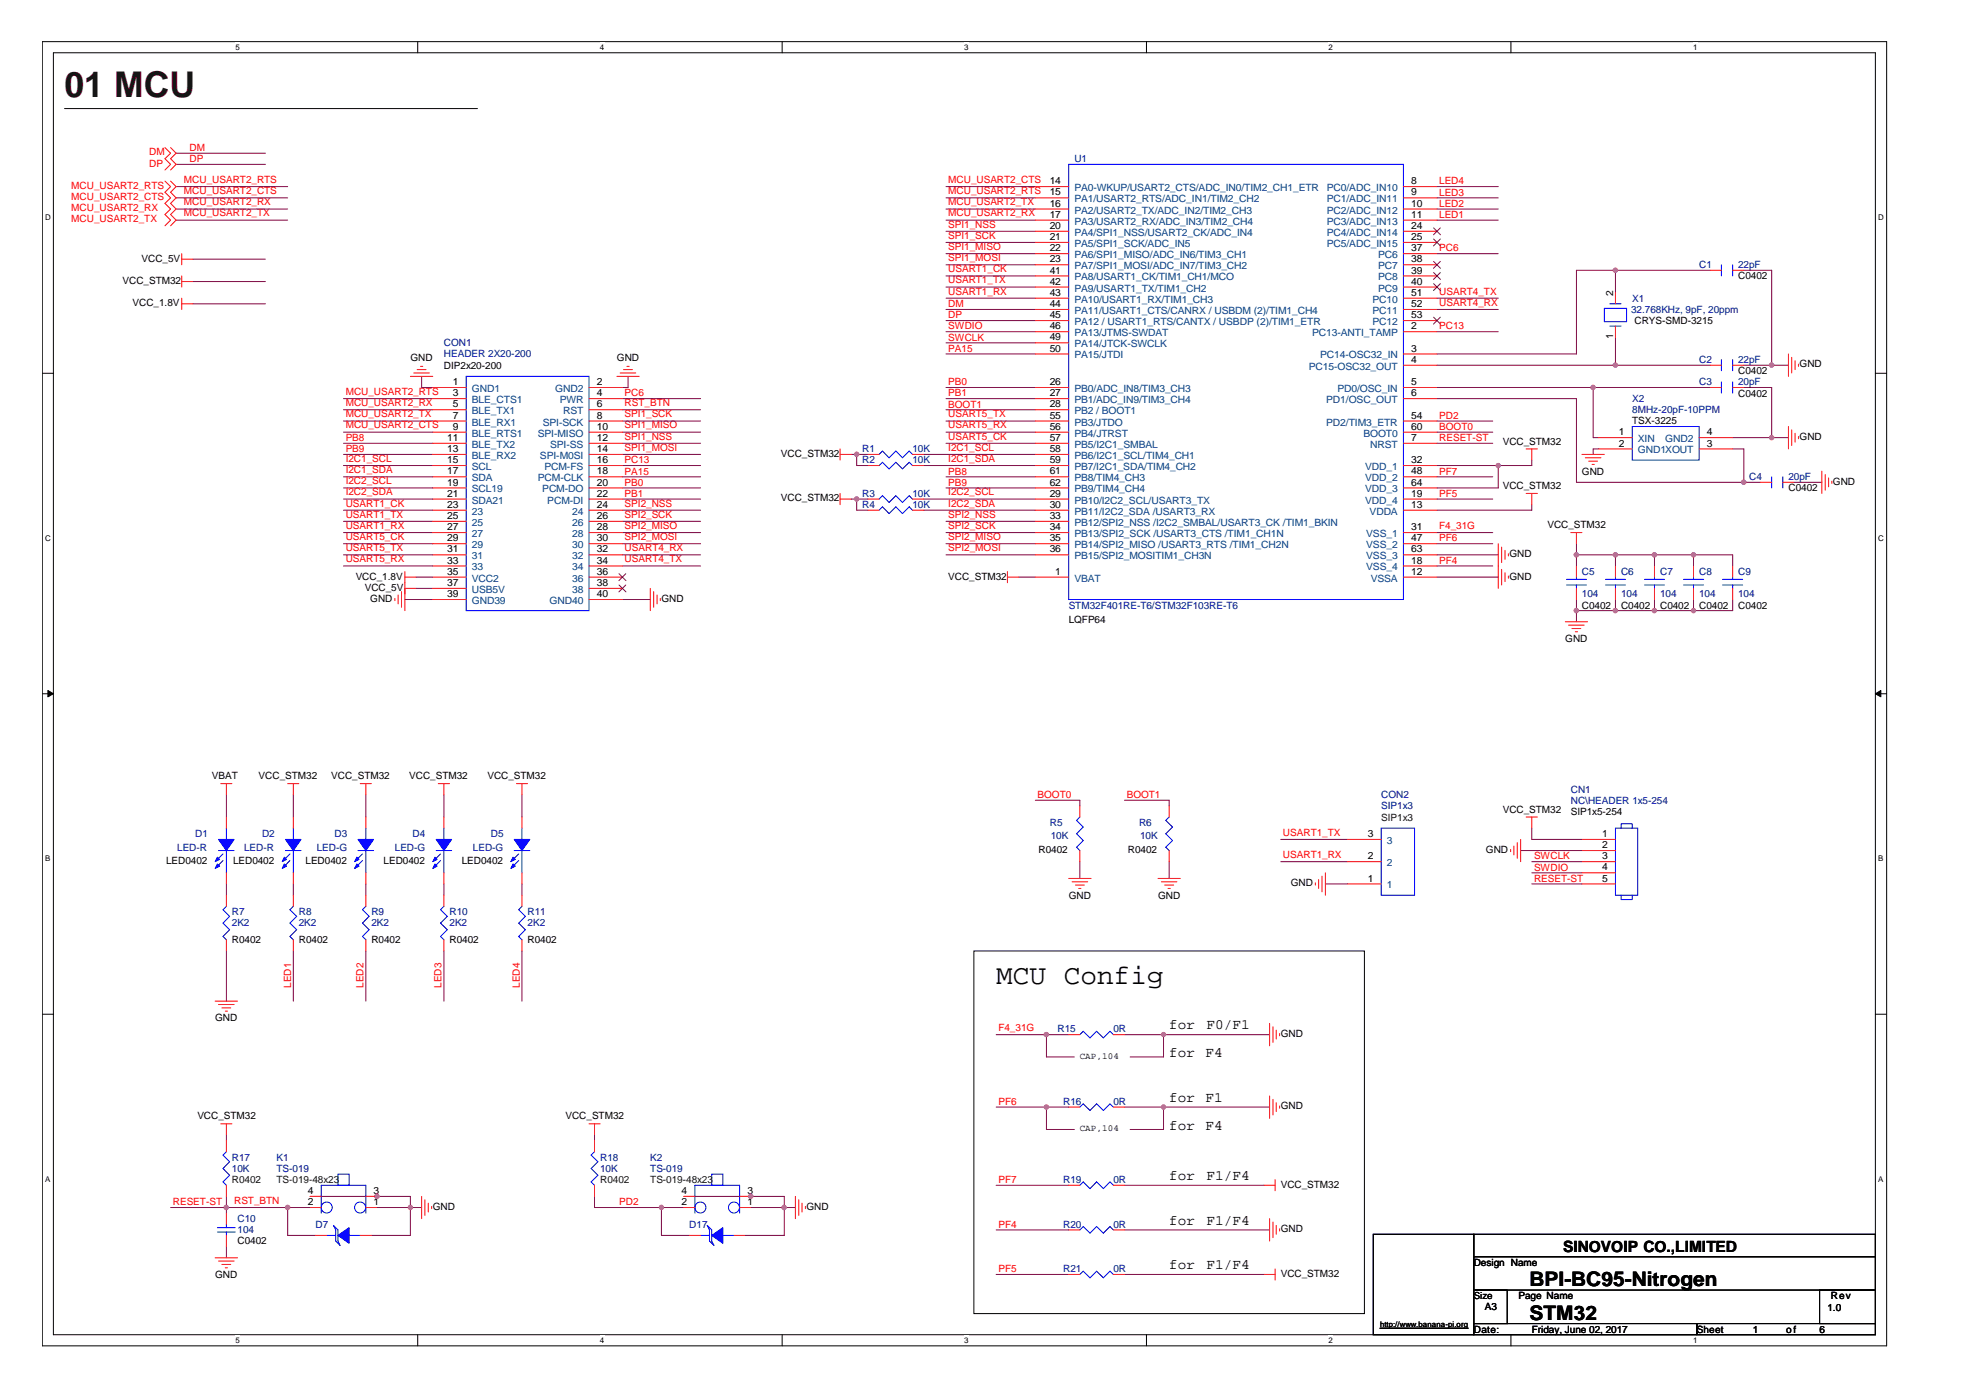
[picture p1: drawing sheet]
<svg xmlns="http://www.w3.org/2000/svg" width="297mm" height="210mm" viewBox="0 0 297 210" stroke-linecap="round" stroke-linejoin="round" font-family="sans-serif">
<path d="M6.3 6.3h277.2v195.9h-277.2zM8 7.9h273.8v192.6h-273.8z" fill="none" stroke="#000" stroke-width=".15"/>
<g fill="#fff">
<path d="M35.4 6.4h.6v1.4h-.6z"/>
<path d="M35.4 200.7h.6v1.4h-.6z"/>
</g>
<path d="M62.8 6.3v1.6M62.8 200.5v1.7" fill="none" stroke="#000" stroke-width=".15"/>
<g fill="#fff">
<path d="M90.1 6.4h.7v1.4h-.7z"/>
<path d="M90.1 200.7h.7v1.4h-.7z"/>
</g>
<path d="M117.5 6.3v1.6M117.5 200.5v1.7" fill="none" stroke="#000" stroke-width=".15"/>
<g fill="#fff">
<path d="M144.9 6.4h.6v1.4h-.6z"/>
<path d="M144.9 200.7h.6v1.4h-.6z"/>
</g>
<path d="M172.3 6.3v1.6M172.3 200.5v1.7" fill="none" stroke="#000" stroke-width=".15"/>
<g fill="#fff">
<path d="M199.6 6.4h.7v1.4h-.7z"/>
<path d="M199.6 200.7h.7v1.4h-.7z"/>
</g>
<path d="M227 6.3v1.6M227 200.5v1.7" fill="none" stroke="#000" stroke-width=".15"/>
<g fill="#fff">
<path d="M254.4 6.4h.6v1.4h-.6z"/>
<path d="M254.4 200.7h.6v1.4h-.6z"/>
<path d="M6.8 32h.8v1.4h-.8z"/>
<path d="M282.2 32h.8v1.4h-.8z"/>
<path d="M6.8 80.1h.8v1.4h-.8z"/>
<path d="M282.2 80.1h.8v1.4h-.8z"/>
</g>
<path d="M6.3 56.1h1.7M281.8 56.1h1.6" fill="none" stroke="#000" stroke-width=".15"/>
<g fill="#fff">
<path d="M6.8 128.3h.8v1.4h-.8z"/>
<path d="M282.2 128.3h.8v1.4h-.8z"/>
</g>
<path d="M6.3 104.2h1.7M281.8 104.2h1.6" fill="none" stroke="#000" stroke-width=".15"/>
<g fill="#000" stroke="#000" stroke-width=".15">
<path d="M7.2 103.8l.8 .4-.8 .5z" fill-rule="evenodd"/>
<path d="M281.8 104.2l.8-.4v.9z" fill-rule="evenodd"/>
</g>
<g fill="#fff">
<path d="M6.8 176.4h.8v1.4h-.8z"/>
<path d="M282.2 176.4h.8v1.4h-.8z"/>
</g>
<path d="M9.7 16.3h62M6.3 152.4h1.7M146.3 142.9h58.7v54.5h-58.7zM281.8 152.4h1.6M206.3 185.5h15.1v15h-15.1zM221.4 185.5h60.4v3.3h-60.4zM221.4 188.8h60.4v5h-60.4zM221.4 193.8h5.1v5.1h-5.1zM221.4 198.9h33.6v1.6h-33.6zM255 198.9h26.8v1.6h-26.8zM273.4 193.8h8.4v5.1h-8.4z" fill="none" stroke="#000" stroke-width=".15"/>
<g fill="none" stroke="#800040" stroke-width=".15">
<path d="M26.5 31.4h16.7M26.5 33.1h16.7M26.5 29.7h16.7M26.5 28h16.7M26.5 23h13.4M26.5 24.7h13.4M29 38.9h10.9M142.1 31.4h13.5M142.1 33.1h13.5M142.1 29.7h13.5M142.1 28h13.5M142.1 34.7h13.5"/>
<path d="M142.1 36.4h13.5M142.1 38.1h13.5M142.1 39.8h13.5M215.9 31.4h9.2M215.9 33.1h9.2M215.9 29.7h9.2M215.9 28h9.2M215.9 38.1h9.2M29 42.3h10.9M29 45.6h10.9M51.6 59.9h13.4M63.4 56.6v1.6h1.6"/>
<path d="M93.5 59.9h11.8M94.4 56.6v1.6h-.9M142.1 58.2h13.5M142.1 59.9h13.5M142.1 53.2h13.5M142.1 49.8h13.5M142.1 51.5h13.5M142.1 46.5h13.5M142.1 48.2h13.5M142.1 43.1h13.5M142.1 44.8h13.5M142.1 41.5h13.5"/>
<path d="M215.9 59.9h21v12.6h27.6M215.9 54.9h41.1M215.9 58.2h41.1M215.9 49.8h9.2M215.9 46.5h9.2M215.9 44.8h9.2M239.4 58.2v7.6h.8M242.7 40.6v3.4M242.7 50.7v4.2M257 40.6h-20.1v12.6h-21M262 40.6h4.2v14.3M262 54.9h6.7"/>
<path d="M262 58.2h4.2v7.6M51.6 76.7h13.4M51.6 68.3h13.4M51.6 69.9h13.4M51.6 64.9h13.4M51.6 66.6h13.4M51.6 71.6h13.4M51.6 73.3h13.4M51.6 75h13.4M51.6 61.6h13.4M51.6 78.3h13.4M51.6 63.3h13.4"/>
<path d="M93.5 76.7h11.8M93.5 68.3h11.8M93.5 69.9h11.8M93.5 64.9h11.8M93.5 66.6h11.8M93.5 71.6h11.8M93.5 73.3h11.8M93.5 75h11.8M93.5 61.6h11.8M93.5 78.3h11.8M93.5 63.3h11.8M127.9 68.3h2.5"/>
<path d="M127.9 75h2.5M128.7 75v1.7h1.7M128.7 68.3v1.6h1.7M138.8 76.7h16.8M138.8 68.3h16.8M138.8 69.9h16.8M138.8 75h16.8M142.1 64.9h13.5M142.1 66.6h13.5M142.1 71.6h13.5M142.1 73.3h13.5M142.1 61.6h13.5"/>
<path d="M142.1 78.3h13.5M142.1 63.3h13.5M215.9 64.9h8.4M215.9 66.6h8.4M215.9 71.6h8.4M215.9 75h8.4M215.9 63.3h8.4M225.1 69.9v3.4h-9.2M230.1 75.8v.9h-14.2M230.1 69.1v.8h-14.2M240.2 67.5h-.8v.8M260.3 65.8h8.4"/>
<path d="M260.3 67.5h1.7v5M269.5 72.5h4.2M51.6 80h13.4M51.6 81.7h13.4M51.6 83.4h13.4M51.6 85h13.4M60.8 90.1h4.2M62.5 86.7h2.5M62.5 88.4h2.5M93.5 80h11.8M93.5 81.7h11.8M93.5 83.4h11.8"/>
<path d="M93.5 85h11.8M93.5 90.1h4.2M142.1 80h13.5M142.1 81.7h13.5M142.1 83.4h13.5M153 86.7h2.6M215.9 86.7h9.2M215.9 80h8.4M215.9 81.7h8.4M215.9 83.4h9.2M215.9 85h8.4M236.9 81.7v3.3"/>
<path d="M236.9 90.1v3.3M236.9 83.4h23.4v1.6M242.7 83.4v1.6M242.7 90.1v1.7M248.6 83.4v1.6M248.6 90.1v1.7M254.4 83.4v1.6M254.4 90.1v1.7M260.3 90.1v1.7h-23.4M34 119.4v3.4M44.1 119.4v3.4M55 119.4v3.4"/>
<path d="M66.7 119.4v3.4M78.4 119.4v3.4M34 132.8v1.7M44.1 132.8v1.7M55 132.8v1.7M66.7 132.8v1.7M78.4 132.8v1.7M155.6 120.2h6.6v.9M162.2 129.5v2.5M169 120.2h6.7v.9M175.7 129.5v2.5M192.4 129.5h10.1"/>
<path d="M192.4 126.1h10.1M199.1 132.8h3.4M228.5 127.8h9.2M230.1 124.4v1.7h7.6M230.1 132.8h7.6M230.1 129.5h7.6M230.1 131.1h7.6M34 142.9v7.5M44.1 142.9v7.5M55 142.9v7.5M66.7 142.9v7.5M78.4 142.9v7.5"/>
<path d="M149.7 155.5h10.9M157.2 155.5v3.3h4.2M169 155.5h21.8M174.8 155.5v3.3h-5M34 170.5v.9M34 179.8v2.5M46.6 179.8h15.1v5.8h-5.9M89.3 179.8v1.6h13.4M89.3 170.5v.9M102.7 179.8h15.1v5.8h-5.8M149.7 166.3h10.9M149.7 178.1h10.9"/>
<path d="M157.2 166.3v3.4h4.2M169 166.3h21.8M169 178.1h20.9M174.8 166.3v3.4h-5M25.6 181.4h21M34 187.3v1.7M43.2 181.4v4.2h4.2M56.6 181.4h6.8M99.4 181.4v4.2h4.2M112.8 181.4h6.7M149.7 184.8h10.9M149.7 191.5h10.9"/>
<path d="M169 184.8h21.8M169 191.5h20.9"/>
</g>
<g fill="#f0f" stroke="#f0f" stroke-width=".15">
<circle cx="128.7" cy="68.3" r=".32"/>
<circle cx="262" cy="72.5" r=".33"/>
<circle cx="242.7" cy="54.9" r=".33"/>
<circle cx="242.7" cy="40.6" r=".33"/>
<circle cx="239.3" cy="58.2" r=".32"/>
<circle cx="157.2" cy="155.4" r=".33"/>
<circle cx="174.8" cy="155.4" r=".32"/>
<circle cx="266.2" cy="54.9" r=".33"/>
<circle cx="43.2" cy="181.4" r=".33"/>
<circle cx="34" cy="181.4" r=".32"/>
<circle cx="225.1" cy="69.9" r=".32"/>
<circle cx="157.2" cy="166.3" r=".33"/>
<circle cx="174.8" cy="166.3" r=".32"/>
<circle cx="128.7" cy="75" r=".32"/>
<circle cx="266.2" cy="65.8" r=".33"/>
<circle cx="236.8" cy="83.4" r=".33"/>
<circle cx="254.4" cy="83.4" r=".32"/>
<circle cx="248.6" cy="83.4" r=".33"/>
<circle cx="242.7" cy="83.4" r=".33"/>
<circle cx="242.7" cy="91.7" r=".33"/>
<circle cx="236.8" cy="91.7" r=".33"/>
<circle cx="254.4" cy="91.7" r=".32"/>
<circle cx="248.6" cy="91.7" r=".33"/>
<circle cx="61.7" cy="181.4" r=".32"/>
<circle cx="99.4" cy="181.4" r=".32"/>
<circle cx="56.6" cy="179.8" r=".33"/>
<circle cx="112.8" cy="179.8" r=".33"/>
<circle cx="117.8" cy="181.4" r=".32"/>
</g>
<g fill="none" stroke="#f00" stroke-width=".15">
<path d="M24.8 22.2l.8 .8-.8 .8 .8 .9-.8 .8M24.8 27.2l.8 .8-.8 .9 .8 .8-.8 .9 .8 .8-.8 .8 .8 .9-.8 .8M25.6 22.2l.9 .8-.9 .8 .9 .9-.9 .8M25.6 27.2l.9 .8-.9 .9 .9 .8-.9 .9 .9 .8-.9 .8 .9 .9-.9 .8M27.3 38.9h1.7M27.3 38.1v1.7M155.6 28h5M155.6 29.7h5M155.6 31.4h5M155.6 33.1h5M155.6 34.7h5M155.6 36.4h5"/>
<path d="M155.6 38.1h5M155.6 39.8h5M210.9 28h5M210.9 29.7h5M210.9 31.4h5M210.9 33.1h5M210.9 34.7h5M210.9 36.4h5M210.9 38.1h5M210.9 39.8h5M27.3 41.5v1.6M27.3 44.8v1.7"/>
<path d="M27.3 42.3h1.7M27.3 45.6h1.7M61.7 56.6h3.3M62.2 56h2.3M62.7 55.5h1.3M63.2 55h.3M65 58.2h5M65 59.9h5M88.5 58.2h5M88.5 59.9h5M92.7 56.6h3.3M93.2 56h2.3"/>
<path d="M93.7 55.5h1.3M94.2 55h.3M155.6 58.2h5M155.6 41.5h5M155.6 43.1h5M155.6 44.8h5M155.6 46.5h5M155.6 48.2h5M155.6 49.8h5M155.6 51.5h5M155.6 53.2h5M155.6 59.9h5"/>
<path d="M210.9 58.2h5M210.9 54.9h5M210.9 41.5h5M210.9 43.1h5M210.9 44.8h5M210.9 46.5h5M210.9 48.2h5M210.9 49.8h5M210.9 53.2h5M210.9 59.9h5M242.7 44v1.6M242.7 49v1.7"/>
<path d="M257 58.2h1.6M257 54.9h1.6M257 40.6h1.6M260.3 58.2h1.7M260.3 54.9h1.7M260.3 40.6h1.7M268.7 53.2v3.4M269.2 53.7v2.3M269.7 54.2v1.3M270.2 54.7v.3M65 68.3h5M65 75h5"/>
<path d="M65 61.6h5M65 63.3h5M65 64.9h5M65 66.6h5M65 69.9h5M65 71.6h5M65 73.3h5M65 76.7h5M65 78.3h5M88.5 68.3h5M88.5 75h5M88.5 61.6h5"/>
<path d="M88.5 63.3h5M88.5 64.9h5M88.5 66.6h5M88.5 69.9h5M88.5 71.6h5M88.5 73.3h5M88.5 76.7h5M88.5 78.3h5M126.2 68.3h1.7M126.2 67.5v1.6M126.2 74.1v1.7M126.2 75h1.7"/>
<path d="M130.4 68.3h1.7M130.4 75h1.7M130.4 69.9h1.7M130.4 76.7h1.7M137.1 68.3h1.7M137.1 75h1.7M137.1 69.9h1.7M137.1 76.7h1.7M155.6 68.3h5M155.6 75h5M155.6 61.6h5M155.6 63.3h5"/>
<path d="M155.6 64.9h5M155.6 66.6h5M155.6 69.9h5M155.6 71.6h5M155.6 73.3h5M155.6 76.7h5M155.6 78.3h5M210.9 75h5M210.9 63.3h5M210.9 64.9h5M210.9 66.6h5M210.9 69.9h5"/>
<path d="M210.9 71.6h5M210.9 73.3h5M210.9 76.7h5M229.3 67.5h1.7M229.3 74.1h1.7M230.1 67.5v1.6M230.1 74.1v1.7M237.7 68.3h3.3M238.2 68.8h2.3M238.7 69.3h1.3M239.2 69.8h.3M240.2 67.5h5"/>
<path d="M240.2 65.8h5M255.3 67.5h5M255.3 65.8h5M264.5 72.5h1.7M267.9 72.5h1.6M268.7 64.1v3.4M269.2 64.6v2.3M269.7 65.1v1.3M270.2 65.6v.3M273.7 70.8v3.3M274.2 71.3v2.4M274.7 71.8v1.3"/>
<path d="M275.2 72.3v.3M59.3 89.9v.3M59.8 89.4v1.3M60.3 88.9v2.3M60.8 88.4h1.7M60.8 85.9v5.9M60.8 86.7h1.7M65 88.4h5M65 86.7h5M65 80h5M65 81.7h5M65 83.4h5"/>
<path d="M65 85h5M65 90.1h5M88.5 88.4h5M88.5 86.7h5M88.5 80h5M88.5 81.7h5M88.5 83.4h5M88.5 85h5M88.5 90.1h5M97.7 88.4v3.4M98.2 88.9v2.3M98.7 89.4v1.3"/>
<path d="M99.2 89.9v.3M151.4 86.7h1.6M151.4 85.9v1.7M155.6 86.7h5M155.6 80h5M155.6 81.7h5M155.6 83.4h5M210.9 86.7h5M210.9 80h5M210.9 81.7h5M210.9 83.4h5M210.9 85h5"/>
<path d="M225.1 81.7v6.7M225.6 82.2v2.3M225.6 85.5v2.4M226.1 82.7v1.3M226.1 86.1v1.3M226.6 83.2v.3M226.6 86.5v.4M235.2 93.4h3.3M235.7 93.9h2.3M236 80h1.7M236.2 94.4h1.3M236.7 94.9h.3"/>
<path d="M236.9 80v1.7M236.9 85v1.7M236.9 88.4v1.7M242.7 85v1.7M242.7 88.4v1.7M248.6 85v1.7M248.6 88.4v1.7M254.4 85v1.7M254.4 88.4v1.7M260.3 85v1.7M260.3 88.4v1.7M33.2 117.7h1.6"/>
<path d="M34 117.7v1.7M43.2 117.7h1.7M44.1 117.7v1.7M54.1 117.7h1.7M55 117.7v1.7M65.8 117.7h1.7M66.7 117.7v1.7M77.6 117.7h1.7M78.4 117.7v1.7M34 122.8v1.6M34 131.1v1.7M34 134.5v1.7"/>
<path d="M44.1 122.8v1.6M44.1 131.1v1.7M44.1 134.5v1.7M55 122.8v1.6M55 131.1v1.7M55 134.5v1.7M66.7 122.8v1.6M66.7 131.1v1.7M66.7 134.5v1.7M78.4 122.8v1.6M78.4 131.1v1.7M78.4 134.5v1.7"/>
<path d="M160.6 132h3.3M161.1 132.5h2.3M161.6 133h1.3M162.1 133.5h.3M162.2 121.1v1.7M162.2 127.8v1.7M174 132h3.3M174.5 132.5h2.3M175 133h1.3M175.5 133.5h.3M175.7 121.1v1.7M175.7 127.8v1.7"/>
<path d="M197.6 132.6v.4M198.1 132.2v1.3M198.6 131.6v2.4M199.1 131.1v3.4M202.5 132.8h5M202.5 129.5h5M202.5 126.1h5M227 127.6v.4M227.5 127.1v1.4M228 126.6v2.4M228.5 126.1v3.4M229.3 122.8h1.7"/>
<path d="M230.1 122.8v1.6M237.7 132.8h5M237.7 129.5h5M237.7 126.1h5M237.7 127.8h5M237.7 131.1h5M32.3 150.4h3.4M32.8 150.9h2.4M33.3 151.4h1.4M33.8 151.9h.4M34 141.2v1.7M44.1 141.2v1.7"/>
<path d="M55 141.2v1.7M66.7 141.2v1.7M78.4 141.2v1.7M160.6 155.5h1.6M167.3 155.5h1.7M190.8 153.8v3.3M191.3 154.3v2.3M191.7 154.8v1.3M192.3 155.3v.3M33.2 168.9h1.6M34 168.9v1.6M34 171.4v1.7"/>
<path d="M34 178.1v1.7M46.6 179.8h1.7M55 179.8h1.6M63.4 179.8v3.3M88.5 168.9h1.7M89.3 168.9v1.6M89.3 171.4v1.7M89.3 178.1v1.7M102.7 179.8h1.7M111.1 179.8h1.7M119.5 179.8v3.3M160.6 178.1h1.6"/>
<path d="M160.6 166.3h1.6M167.3 178.1h1.7M167.3 166.3h1.7M189.9 178.1h1.7M190.8 164.7v3.3M191.3 165.2v2.3M191.6 177.2v1.7M191.7 165.7v1.3M192.3 166.2v.3M32.3 189h3.4M32.8 189.5h2.4M33.3 190h1.4"/>
<path d="M33.8 190.5h.4M34 182.3v1.7M34 185.6v1.7M46.6 181.4h1.7M47.4 185.6h1.7M54.1 185.6h1.7M55 181.4h1.6M63.8 180.3v2.3M64.3 180.8v1.3M64.9 181.3v.3M102.7 181.4h1.7M103.6 185.6h1.7"/>
<path d="M110.3 185.6h1.7M111.1 181.4h1.7M120 180.3v2.3M120.5 180.8v1.3M121 181.3v.3M160.6 191.5h1.6M160.6 184.8h1.6M167.3 191.5h1.7M167.3 184.8h1.7M189.9 191.5h1.7M190.8 183.1v3.4M191.3 183.6v2.4"/>
<path d="M191.6 190.7v1.6M191.7 184.1v1.4M192.3 184.6v.4"/>
</g>
<path d="M207.3 199.6h13.3" fill="none" stroke="#000" stroke-width=".18"/>
<g fill="none" stroke="#00f" stroke-width=".15">
<path d="M160.6 24.7h50.3v65.4h-50.3zM258.6 39.8v1.7M260.3 39.8v1.7M70 56.6h18.5v35.2h-18.5zM241 46.3h3.4v2h-3.4zM241.9 49h1.7M241.9 45.6h1.7M258.6 54v1.7M258.6 57.4v1.7M260.3 54v1.7M260.3 57.4v1.7M132.1 75l.5-.5 1 1 1-1 1 1 1-1 .5 .5"/>
<path d="M132.1 76.7l.5-.5 1 1 1-1 1 1 1-1 .5 .5M132.1 68.3l.5-.5 1 1 1-1 1 1 1-1 .5 .5M132.1 69.9l.5-.4 1 1 1-1 1 1 1-1 .5 .4M245.2 64.1h10.1v5h-10.1zM266.2 71.6v1.7M267.9 71.6v1.7M235.4 87.9h3M235.4 87.1h3M236.9 86.7v.4M236.9 87.9v.5M241.2 87.9h3M241.2 87.1h3"/>
<path d="M242.7 86.7v.4M242.7 87.9v.5M247.1 87.9h3M247.1 87.1h3M248.6 86.7v.4M248.6 87.9v.5M252.9 87.9h3.1M252.9 87.1h3.1M254.4 86.7v.4M254.4 87.9v.5M258.8 87.9h3M258.8 87.1h3"/>
<path d="M260.3 86.7v.4M260.3 87.9v.5M32.8 127.8h2.4M33.5 128.3l-1 1M33.5 129.3l-1 1M34 124.4v1.7M34 127.8v3.3M34 136.2l-.5 .5 1 1-1 1 1 1-1 1 .5 .5M42.9 127.8h2.3M43.6 128.3l-1 1M43.6 129.3l-1 1M44.1 124.4v1.7"/>
<path d="M44.1 127.8v3.3M44.1 136.2l-.5 .5 1 1-1 1 1 1-1 1 .5 .5M53.8 127.8h2.3M54.5 128.3l-1.1 1M54.5 129.3l-1.1 1M55 136.2l-.5 .5 1 1-1 1 1 1-1 1 .5 .5M55 124.4v1.7M55 127.8v3.3M65.5 127.8h2.4M66.2 128.3l-1 1M66.2 129.3l-1 1M66.7 124.4v1.7"/>
<path d="M66.7 127.8v3.3M66.7 136.2l-.5 .5 1 1-1 1 1 1-1 1 .5 .5M77.3 127.8h2.3M77.9 128.3l-1 1M77.9 129.3l-1 1M78.4 136.2l-.5 .5 1 1-1 1 1 1-1 1 .5 .5M78.4 124.4v1.7M78.4 127.8v3.3M162.2 122.8l-.4 .5 1 1-1 1 1 1-1 1 .4 .5M175.7 122.8l-.5 .5 1 1-1 1 1 1-1 1 .5 .5M207.5 124.4h5v10.1h-5zM242.7 124.4h3.4v10.1h-3.4z"/>
<path d="M243.6 124.4v-.6h1.6v.6M243.6 134.5v.7h1.6v-.7M162.2 155.5l.6-.5 1 .9 1-.9 1 .9 1-.9 .5 .5M34 173.1l-.5 .5 1 1-1 1 1 1-1 1 .5 .5M50.8 176.4h1.7v1.7h-1.7zM89.3 173.1l-.5 .5 1 1-1 1 1 1-1 1 .5 .5M106.9 176.4h1.7v1.7h-1.7zM162.2 178.1l.6-.5 1 1 1-1 1 1 1-1 .5 .5M162.2 166.3l.6-.4 1 .9 1-.9 1 .9 1-.9 .5 .4M32.7 185.1h2.6M32.7 184.5h2.6M34 184v.5"/>
<path d="M34 185.1v.5M48.3 182.3v-4.2h6.7v4.2M49.1 185.6h1.3M50.1 184.1l.7 .7v1.7l.3 .6-.7-.6v-1.7zM52.5 185.6h1.6M104.4 182.3v-4.2h6.7v4.2M105.3 185.6h1.3M106.3 184.1l.6 .7v1.7l.4 .6-.7-.6v-1.7zM108.6 185.6h1.7M162.2 184.8l.6-.5 1 1 1-1 1 1 1-1 .5 .5M162.2 191.5l.6-.5 1 1 1-1 1 1 1-1 .5 .5"/>
<circle cx="49.1" cy="181.4" r=".83"/>
<circle cx="54.1" cy="181.4" r=".83"/>
<circle cx="105.2" cy="181.4" r=".83"/>
<circle cx="110.3" cy="181.4" r=".83"/>
</g>
<g fill="#00f" stroke="#00f" stroke-width=".15">
<path d="M32.8 126.1h2.4l-1.2 1.7z" fill-rule="evenodd"/>
<path d="M32.7 129.8l.3 .3-.7 .4z" fill-rule="evenodd"/>
<path d="M32.7 128.8l.3 .3-.7 .4z" fill-rule="evenodd"/>
<path d="M106.9 185.6l1.7-1.1v2.3z" fill-rule="evenodd"/>
<path d="M42.9 126.1h2.3l-1.1 1.7z" fill-rule="evenodd"/>
<path d="M42.7 129.8l.4 .3-.7 .4z" fill-rule="evenodd"/>
<path d="M42.7 128.8l.4 .3-.7 .4z" fill-rule="evenodd"/>
<path d="M65.5 126.1h2.4l-1.2 1.7z" fill-rule="evenodd"/>
<path d="M65.4 129.8l.3 .3-.7 .4z" fill-rule="evenodd"/>
<path d="M65.4 128.8l.3 .3-.7 .4z" fill-rule="evenodd"/>
<path d="M50.8 185.6l1.7-1.1v2.3z" fill-rule="evenodd"/>
<path d="M53.8 126.1h2.3l-1.1 1.7z" fill-rule="evenodd"/>
<path d="M53.6 129.8l.4 .3-.7 .4z" fill-rule="evenodd"/>
<path d="M53.6 128.8l.4 .3-.7 .4z" fill-rule="evenodd"/>
<path d="M77.3 126.1h2.3l-1.2 1.7z" fill-rule="evenodd"/>
<path d="M77.1 129.8l.3 .3-.6 .4z" fill-rule="evenodd"/>
<path d="M77.1 128.8l.3 .3-.6 .4z" fill-rule="evenodd"/>
</g>
<g fill="none" stroke="#804000" stroke-width=".15">
<path d="M215.4 34.2l1 1.1M215.4 35.9l1 1M215.4 39.3l1 1M216.4 34.2l-1 1.1M216.4 35.9l-1 1M216.4 39.3l-1 1M215.4 41l1 1M215.4 42.6l1 1.1M215.4 47.7l1 1M216.4 41l-1 1M216.4 42.6l-1 1.1M216.4 47.7l-1 1"/>
<path d="M93 86.2l1 1M93 87.9l1 1M94 86.2l-1 1M94 87.9l-1 1"/>
</g>
<text font-size="5.3" fill="#400000" x="9.7" y="14.6">01 MCU</text>
<text font-size="4.2" x="149.7" y="147.9">MCU Config</text>
<g font-size="3">
<text x="229.8" y="193.3">BPI-BC95-Nitrogen</text>
<text x="229.8" y="198.3">STM32</text>
</g>
<text font-size="2.3" x="234.8" y="188.1">SINOVOIP CO.,LIMITED</text>
<g font-size="2.2">
<text x="175.7" y="154.7">for</text>
<text x="181.3" y="154.7">F0/F1</text>
<text x="175.7" y="158.8">for</text>
<text x="181.1" y="158.8">F4</text>
<text x="175.7" y="165.6">for</text>
<text x="181.1" y="165.6">F1</text>
<text x="175.7" y="169.7">for</text>
<text x="181.1" y="169.7">F4</text>
<text x="175.7" y="177.3">for</text>
<text x="181.3" y="177.3">F1/F4</text>
<text x="175.7" y="184">for</text>
<text x="181.3" y="184">F1/F4</text>
<text x="175.7" y="190.7">for</text>
<text x="181.3" y="190.7">F1/F4</text>
</g>
<g font-size="1.5" fill="#f00">
<text x="22.4" y="23.4">DM</text>
<text x="28.5" y="22.7">DM</text>
<text x="10.7" y="28.4">MCU_USART2_RTS</text>
<text x="22.4" y="25">DP</text>
<text x="27.6" y="29.2">MCU_USART2_CTS</text>
<text x="27.6" y="27.5">MCU_USART2_RTS</text>
<text x="28.5" y="24.4">DP</text>
<text x="142.5" y="29.2">MCU_USART2_RTS</text>
<text x="142.5" y="27.5">MCU_USART2_CTS</text>
<text x="216.2" y="29.4">LED3</text>
<text x="216.2" y="27.7">LED4</text>
<text x="10.7" y="30.1">MCU_USART2_CTS</text>
<text x="10.7" y="31.7">MCU_USART2_RX</text>
<text x="10.7" y="33.4">MCU_USART2_TX</text>
<text x="27.6" y="32.5">MCU_USART2_TX</text>
<text x="27.6" y="30.9">MCU_USART2_RX</text>
<text x="142.5" y="30.9">MCU_USART2_TX</text>
<text x="142.5" y="32.5">MCU_USART2_RX</text>
<text x="142.5" y="34.2">SPI1_NSS</text>
<text x="142.5" y="35.9">SPI1_SCK</text>
<text x="216.2" y="32.7">LED1</text>
<text x="216.2" y="31.1">LED2</text>
<text x="142.5" y="37.6">SPI1_MISO</text>
<text x="142.5" y="39.2">SPI1_MOSI</text>
<text x="142.5" y="40.9">USART1_CK</text>
<text x="216.2" y="37.8">PC6</text>
<text x="142.5" y="46.2">DM</text>
<text x="142.5" y="47.8">DP</text>
<text x="142.5" y="42.6">USART1_TX</text>
<text x="142.5" y="44.3">USART1_RX</text>
<text x="216.2" y="44.3">USART4_TX</text>
<text x="216.2" y="45.9">USART4_RX</text>
<text x="142.5" y="49.5">SWDIO</text>
<text x="142.5" y="51.2">SWCLK</text>
<text x="142.5" y="52.8">PA15</text>
<text x="216.2" y="49.5">PC13</text>
<text x="51.9" y="59.3">MCU_USART2_RTS</text>
<text x="93.9" y="59.6">PC6</text>
<text x="142.5" y="57.9">PB0</text>
<text x="142.5" y="59.6">PB1</text>
<text x="51.9" y="62.7">MCU_USART2_TX</text>
<text x="51.9" y="64.4">MCU_USART2_CTS</text>
<text x="51.9" y="61">MCU_USART2_RX</text>
<text x="93.9" y="61">RST_BTN</text>
<text x="93.9" y="64.4">SPI1_MISO</text>
<text x="93.9" y="62.7">SPI1_SCK</text>
<text x="142.5" y="61.2">BOOT1</text>
<text x="142.5" y="62.7">USART5_TX</text>
<text x="142.5" y="64.4">USART5_RX</text>
<text x="216.2" y="64.6">BOOT0</text>
<text x="216.2" y="62.9">PD2</text>
<text x="51.9" y="69.4">I2C1_SCL</text>
<text x="51.9" y="71.1">I2C1_SDA</text>
<text x="51.9" y="66.3">PB8</text>
<text x="51.9" y="67.9">PB9</text>
<text x="93.9" y="66.1">SPI1_NSS</text>
<text x="93.9" y="67.7">SPI1_MOSI</text>
<text x="93.9" y="71.3">PA15</text>
<text x="93.9" y="69.6">PC13</text>
<text x="142.5" y="67.7">I2C1_SCL</text>
<text x="142.5" y="69.4">I2C1_SDA</text>
<text x="142.5" y="66.1">USART5_CK</text>
<text x="142.5" y="71.3">PB8</text>
<text x="216.2" y="66.3">RESET-ST</text>
<text x="216.2" y="71.3">PF7</text>
<text x="51.9" y="72.8">I2C2_SCL</text>
<text x="51.9" y="74.4">I2C2_SDA</text>
<text x="51.9" y="77.8">USART1_TX</text>
<text x="51.9" y="76.1">USART1_CK</text>
<text x="93.9" y="76.1">SPI2_NSS</text>
<text x="93.9" y="77.8">SPI2_SCK</text>
<text x="93.9" y="73">PB0</text>
<text x="93.9" y="74.6">PB1</text>
<text x="142.5" y="76.1">I2C2_SDA</text>
<text x="142.5" y="74.4">I2C2_SCL</text>
<text x="142.5" y="77.8">SPI2_NSS</text>
<text x="142.5" y="73">PB9</text>
<text x="216.2" y="74.6">PF5</text>
<text x="51.9" y="82.8">USART5_TX</text>
<text x="51.9" y="81.1">USART5_CK</text>
<text x="51.9" y="79.5">USART1_RX</text>
<text x="93.9" y="79.5">SPI2_MISO</text>
<text x="93.9" y="81.1">SPI2_MOSI</text>
<text x="93.9" y="82.8">USART4_RX</text>
<text x="142.5" y="79.5">SPI2_SCK</text>
<text x="142.5" y="81.1">SPI2_MISO</text>
<text x="142.5" y="82.8">SPI2_MOSI</text>
<text x="216.2" y="79.5">F4_31G</text>
<text x="216.2" y="81.4">PF6</text>
<text x="51.9" y="84.5">USART5_RX</text>
<text x="93.9" y="84.5">USART4_TX</text>
<text x="216.2" y="84.7">PF4</text>
<text x="155.9" y="119.9">BOOT0</text>
<text x="169.3" y="119.9">BOOT1</text>
<text x="192.8" y="125.6">USART1_TX</text>
<text x="192.8" y="128.9">USART1_RX</text>
<text x="230.5" y="129.1">SWCLK</text>
<text x="230.5" y="130.8">SWDIO</text>
<text x="230.5" y="132.5">RESET-ST</text>
<text x="43.7" y="148.4" transform="rotate(-90 43.7 148.4)">LED1</text>
<text x="54.6" y="148.4" transform="rotate(-90 54.6 148.4)">LED2</text>
<text x="66.4" y="148.4" transform="rotate(-90 66.4 148.4)">LED3</text>
<text x="78.1" y="148.4" transform="rotate(-90 78.1 148.4)">LED4</text>
<text x="150" y="154.9">F4_31G</text>
<text x="150" y="166">PF6</text>
<text x="150" y="177.8">PF7</text>
<text x="26" y="181.1">RESET-ST</text>
<text x="35.2" y="180.9">RST_BTN</text>
<text x="93" y="181.1">PD2</text>
<text x="150" y="184.5">PF4</text>
<text x="150" y="191.1">PF5</text>
</g>
<g font-size="1.5">
<text x="157.7" y="27.7">14</text>
<text x="157.7" y="29.4">15</text>
<text x="212" y="27.7">8</text>
<text x="212" y="29.4">9</text>
<text x="157.7" y="31">16</text>
<text x="157.7" y="32.7">17</text>
<text x="157.7" y="34.4">20</text>
<text x="212" y="31">10</text>
<text x="212" y="32.7">11</text>
<text x="212" y="34.4">24</text>
<text x="21.3" y="39.3">VCC_5V</text>
<text x="157.7" y="36.1">21</text>
<text x="157.7" y="37.8">22</text>
<text x="157.7" y="39.4">23</text>
<text x="157.7" y="41.1">41</text>
<text x="212" y="36.1">25</text>
<text x="212" y="37.8">37</text>
<text x="212" y="39.4">38</text>
<text x="212" y="41.1">39</text>
<text x="261.2" y="42">C0402</text>
<text x="18.4" y="42.6">VCC_STM32</text>
<text x="19.9" y="46">VCC_1.8V</text>
<text x="157.7" y="42.8">42</text>
<text x="157.7" y="44.4">43</text>
<text x="157.7" y="46.1">44</text>
<text x="157.7" y="47.8">45</text>
<text x="212" y="42.8">40</text>
<text x="212" y="44.4">51</text>
<text x="212" y="46.1">52</text>
<text x="212" y="47.8">53</text>
<text x="242.4" y="44.5" transform="rotate(-90 242.4 44.5)">2</text>
<text x="157.7" y="49.5">46</text>
<text x="157.7" y="51.2">49</text>
<text x="157.7" y="52.8">50</text>
<text x="212" y="49.5">2</text>
<text x="212" y="52.8">3</text>
<text x="242.4" y="51" transform="rotate(-90 242.4 51)">1</text>
<text x="245.6" y="48.7">CRYS-SMD-3215</text>
<text x="61.7" y="54.2">GND</text>
<text x="66.7" y="55.4">DIP2x20-200</text>
<text x="68" y="57.9">1</text>
<text x="68" y="59.5">3</text>
<text x="89.7" y="57.9">2</text>
<text x="89.7" y="59.5">4</text>
<text x="92.7" y="54.2">GND</text>
<text x="157.7" y="57.9">26</text>
<text x="157.7" y="59.5">27</text>
<text x="212" y="54.5">4</text>
<text x="212" y="57.9">5</text>
<text x="212" y="59.5">6</text>
<text x="261.2" y="59.6">C0402</text>
<text x="261.2" y="56.2">C0402</text>
<text x="270.4" y="55.2">GND</text>
<text x="68" y="61.2">5</text>
<text x="68" y="62.9">7</text>
<text x="68" y="64.6">9</text>
<text x="89.7" y="61.2">6</text>
<text x="89.7" y="62.9">8</text>
<text x="89.7" y="64.6">10</text>
<text x="157.7" y="61.2">28</text>
<text x="157.7" y="62.9">55</text>
<text x="157.7" y="64.6">56</text>
<text x="212" y="62.9">54</text>
<text x="212" y="64.6">60</text>
<text x="243.2" y="65.4">1</text>
<text x="245.2" y="63.8">TSX-3225</text>
<text x="256.5" y="65.4">4</text>
<text x="67.2" y="66.2">11</text>
<text x="67.2" y="67.9">13</text>
<text x="67.2" y="69.6">15</text>
<text x="67.2" y="71.3">17</text>
<text x="89.7" y="66.2">12</text>
<text x="89.7" y="67.9">14</text>
<text x="89.7" y="69.6">16</text>
<text x="89.7" y="71.3">18</text>
<text x="117.3" y="68.6">VCC_STM32</text>
<text x="157.7" y="66.2">57</text>
<text x="157.7" y="67.9">58</text>
<text x="157.7" y="69.6">59</text>
<text x="157.7" y="71.3">61</text>
<text x="212" y="66.2">7</text>
<text x="212" y="69.6">32</text>
<text x="212" y="71.3">48</text>
<text x="225.8" y="66.8">VCC_STM32</text>
<text x="237.7" y="71.3">GND</text>
<text x="243.2" y="67.1">2</text>
<text x="256.5" y="67.1">3</text>
<text x="270.4" y="66.1">GND</text>
<text x="67.2" y="73">19</text>
<text x="67.2" y="74.6">21</text>
<text x="67.2" y="76.3">23</text>
<text x="67.2" y="78">25</text>
<text x="89.7" y="73">20</text>
<text x="89.7" y="74.6">22</text>
<text x="89.7" y="76.3">24</text>
<text x="89.7" y="78">26</text>
<text x="117.3" y="75.3">VCC_STM32</text>
<text x="157.7" y="73">62</text>
<text x="157.7" y="74.6">29</text>
<text x="157.7" y="76.3">30</text>
<text x="157.7" y="78">33</text>
<text x="212" y="73">64</text>
<text x="212" y="74.6">19</text>
<text x="212" y="76.3">13</text>
<text x="225.8" y="73.5">VCC_STM32</text>
<text x="268.7" y="73.8">C0402</text>
<text x="275.4" y="72.8">GND</text>
<text x="67.2" y="79.7">27</text>
<text x="67.2" y="81.3">29</text>
<text x="67.2" y="83">31</text>
<text x="89.7" y="79.7">28</text>
<text x="89.7" y="81.3">30</text>
<text x="89.7" y="83">32</text>
<text x="157.7" y="79.7">34</text>
<text x="157.7" y="81.3">35</text>
<text x="157.7" y="83">36</text>
<text x="212" y="79.7">31</text>
<text x="212" y="81.3">47</text>
<text x="212" y="83">63</text>
<text x="226.8" y="83.7">GND</text>
<text x="232.5" y="79.4">VCC_STM32</text>
<text x="53.4" y="87.1">VCC_1.8V</text>
<text x="54.8" y="88.7">VCC_5V</text>
<text x="67.2" y="84.7">33</text>
<text x="67.2" y="86.4">35</text>
<text x="67.2" y="88">37</text>
<text x="67.2" y="89.7">39</text>
<text x="89.7" y="84.7">34</text>
<text x="89.7" y="86.4">36</text>
<text x="89.7" y="88">38</text>
<text x="89.7" y="89.7">40</text>
<text x="142.5" y="87.1">VCC_STM32</text>
<text x="158.6" y="86.4">1</text>
<text x="212" y="84.7">18</text>
<text x="212" y="86.4">12</text>
<text x="226.8" y="87.1">GND</text>
<text x="55.6" y="90.4">GND</text>
<text x="99.4" y="90.4">GND</text>
<text x="160.6" y="93.6">LQFP64</text>
<text x="237.7" y="91.4">C0402</text>
<text x="243.6" y="91.4">C0402</text>
<text x="249.4" y="91.4">C0402</text>
<text x="255.3" y="91.4">C0402</text>
<text x="261.2" y="91.4">C0402</text>
<text x="235.2" y="96.4">GND</text>
<text x="31.8" y="117.1">VBAT</text>
<text x="38.9" y="117.1">VCC_STM32</text>
<text x="49.8" y="117.1">VCC_STM32</text>
<text x="61.5" y="117.1">VCC_STM32</text>
<text x="73.2" y="117.1">VCC_STM32</text>
<text x="205.5" y="125.8">3</text>
<text x="225.8" y="122.1">VCC_STM32</text>
<text x="236" y="122.4">SIP1x5-254</text>
<text x="240.7" y="125.8">1</text>
<text x="25" y="129.8">LED0402</text>
<text x="35" y="129.8">LED0402</text>
<text x="45.9" y="129.8">LED0402</text>
<text x="57.6" y="129.8">LED0402</text>
<text x="69.4" y="129.8">LED0402</text>
<text x="156" y="128.1">R0402</text>
<text x="169.5" y="128.1">R0402</text>
<text x="205.5" y="129.1">2</text>
<text x="223.3" y="128.1">GND</text>
<text x="240.7" y="127.4">2</text>
<text x="240.7" y="129.1">3</text>
<text x="240.7" y="130.8">4</text>
<text x="160.6" y="135">GND</text>
<text x="174" y="135">GND</text>
<text x="193.9" y="133.2">GND</text>
<text x="205.5" y="132.5">1</text>
<text x="240.7" y="132.5">5</text>
<text x="34.8" y="141.7">R0402</text>
<text x="44.9" y="141.7">R0402</text>
<text x="55.8" y="141.7">R0402</text>
<text x="67.5" y="141.7">R0402</text>
<text x="79.3" y="141.7">R0402</text>
<text x="32.3" y="153.5">GND</text>
<text x="192.4" y="155.8">GND</text>
<text x="192.4" y="166.7">GND</text>
<text x="29.7" y="168.2">VCC_STM32</text>
<text x="85" y="168.2">VCC_STM32</text>
<text x="46.2" y="179.4">4</text>
<text x="56.1" y="179.4">3</text>
<text x="102.4" y="179.4">4</text>
<text x="112.3" y="179.4">3</text>
<text x="192.4" y="178.4">VCC_STM32</text>
<text x="46.2" y="181.1">2</text>
<text x="56.1" y="181.1">1</text>
<text x="65" y="181.8">GND</text>
<text x="102.4" y="181.1">2</text>
<text x="112.3" y="181.1">1</text>
<text x="121.2" y="181.8">GND</text>
<text x="192.4" y="185.1">GND</text>
<text x="35.7" y="187">C0402</text>
<text x="192.4" y="191.8">VCC_STM32</text>
<text x="221.4" y="190.2">Design Name</text>
<text x="32.3" y="192">GND</text>
<text x="221.4" y="195.1">Size</text>
<text x="223.1" y="196.9">A3</text>
<text x="228.1" y="195.2">Page Name</text>
<text x="274.6" y="197">1.0</text>
<text x="275.1" y="195.2">Rev</text>
<text x="221.4" y="200.2">Date:</text>
<text x="230.1" y="200.2">Friday, June 02, 2017</text>
<text x="255" y="200.2">Sheet</text>
<text x="263.3" y="200.2">1</text>
<text x="268.4" y="200.2">of</text>
<text x="273.4" y="200.2">6</text>
</g>
<g font-size="1.5" fill="#000080">
<text x="161.4" y="24.4">U1</text>
<text x="255.3" y="40.3">C1</text>
<text x="261.2" y="40.3">22pF</text>
<text x="245.1" y="47">32.768KHz, 9pF, 20ppm</text>
<text x="245.2" y="45.3">X1</text>
<text x="66.7" y="52">CON1</text>
<text x="66.7" y="53.7">HEADER 2X20-200</text>
<text x="255.3" y="57.9">C3</text>
<text x="255.3" y="54.5">C2</text>
<text x="261.2" y="57.9">20pF</text>
<text x="261.2" y="54.5">22pF</text>
<text x="245.2" y="60.4">X2</text>
<text x="245.2" y="62.1">8MHz-20pF-10PPM</text>
<text x="129.6" y="68">R1</text>
<text x="129.6" y="69.6">R2</text>
<text x="137.1" y="68">10K</text>
<text x="137.1" y="69.6">10K</text>
<text x="129.6" y="74.7">R3</text>
<text x="129.6" y="76.3">R4</text>
<text x="137.1" y="74.7">10K</text>
<text x="137.1" y="76.3">10K</text>
<text x="262.8" y="72.2">C4</text>
<text x="268.7" y="72.2">20pF</text>
<text x="237.7" y="86.4">C5</text>
<text x="237.7" y="89.8">104</text>
<text x="243.6" y="86.4">C6</text>
<text x="243.6" y="89.8">104</text>
<text x="249.4" y="86.4">C7</text>
<text x="249.4" y="89.8">104</text>
<text x="255.3" y="86.4">C8</text>
<text x="255.3" y="89.8">104</text>
<text x="261.2" y="86.4">C9</text>
<text x="261.2" y="89.8">104</text>
<text x="160.6" y="91.4">STM32F401RE-T6/STM32F103RE-T6</text>
<text x="207.5" y="119.9">CON2</text>
<text x="236" y="119.1">CN1</text>
<text x="29.3" y="125.8">D1</text>
<text x="39.4" y="125.8">D2</text>
<text x="50.3" y="125.8">D3</text>
<text x="62" y="125.8">D4</text>
<text x="73.7" y="125.8">D5</text>
<text x="157.7" y="124.1">R5</text>
<text x="171.1" y="124.1">R6</text>
<text x="207.5" y="121.6">SIP1x3</text>
<text x="236" y="120.8">NC\HEADER 1x5-254</text>
<text x="26.6" y="127.8">LED-R</text>
<text x="36.7" y="127.8">LED-R</text>
<text x="47.6" y="127.8">LED-G</text>
<text x="59.3" y="127.8">LED-G</text>
<text x="71.1" y="127.8">LED-G</text>
<text x="157.9" y="126.1">10K</text>
<text x="171.3" y="126.1">10K</text>
<text x="34.8" y="137.5">R7</text>
<text x="44.9" y="137.5">R8</text>
<text x="55.8" y="137.5">R9</text>
<text x="67.5" y="137.5">R10</text>
<text x="79.3" y="137.5">R11</text>
<text x="34.8" y="139.2">2K2</text>
<text x="44.9" y="139.2">2K2</text>
<text x="55.8" y="139.2">2K2</text>
<text x="67.5" y="139.2">2K2</text>
<text x="79.3" y="139.2">2K2</text>
<text x="158.9" y="155.1">R15</text>
<text x="167.3" y="155.1">0R</text>
<text x="159.7" y="166">R16</text>
<text x="167.3" y="166">0R</text>
<text x="34.8" y="174.4">R17</text>
<text x="34.8" y="176.1">10K</text>
<text x="41.6" y="174.4">K1</text>
<text x="41.6" y="176.1">TS-019</text>
<text x="90.2" y="174.4">R18</text>
<text x="90.2" y="176.1">10K</text>
<text x="97.7" y="174.4">K2</text>
<text x="97.7" y="176.1">TS-019</text>
<text x="159.7" y="177.8">R19</text>
<text x="167.3" y="177.8">0R</text>
<text x="35.7" y="183.6">C10</text>
<text x="35.7" y="185.3">104</text>
<text x="47.4" y="184.5">D7</text>
<text x="103.6" y="184.5">D17</text>
<text x="159.7" y="184.5">R20</text>
<text x="167.3" y="184.5">0R</text>
<text x="159.7" y="191.2">R21</text>
<text x="167.3" y="191.2">0R</text>
</g>
<g font-size="1.5" fill="#004080">
<text x="161.4" y="28.7">PA0-WKUP/USART2_CTS/ADC_IN0/TIM2_CH1_ETR</text>
<text x="199.3" y="28.7">PC0/ADC_IN10</text>
<text x="161.4" y="30.4">PA1/USART2_RTS/ADC_IN1/TIM2_CH2</text>
<text x="161.4" y="32.1">PA2/USART2_TX/ADC_IN2/TIM2_CH3</text>
<text x="161.4" y="33.8">PA3/USART2_RX/ADC_IN3/TIM2_CH4</text>
<text x="161.4" y="35.4">PA4/SPI1_NSS/USART2_CK/ADC_IN4</text>
<text x="199.3" y="30.4">PC1/ADC_IN11</text>
<text x="199.3" y="32.1">PC2/ADC_IN12</text>
<text x="199.3" y="33.8">PC3/ADC_IN13</text>
<text x="199.3" y="35.4">PC4/ADC_IN14</text>
<text x="161.4" y="37.1">PA5/SPI1_SCK/ADC_IN5</text>
<text x="161.4" y="38.8">PA6/SPI1_MISO/ADC_IN6/TIM3_CH1</text>
<text x="161.4" y="40.5">PA7/SPI1_MOSI/ADC_IN7/TIM3_CH2</text>
<text x="199.3" y="37.1">PC5/ADC_IN15</text>
<text x="207.1" y="38.8">PC6</text>
<text x="207.1" y="40.5">PC7</text>
<text x="161.4" y="42.1">PA8/USART1_CK/TIM1_CH1/MCO</text>
<text x="161.4" y="43.8">PA9/USART1_TX/TIM1_CH2</text>
<text x="161.4" y="45.5">PA10/USART1_RX/TIM1_CH3</text>
<text x="161.4" y="47.2">PA11/USART1_CTS/CANRX / USBDM (2)/TIM1_CH4</text>
<text x="206.2" y="45.5">PC10</text>
<text x="206.2" y="47.2">PC11</text>
<text x="207.1" y="42.1">PC8</text>
<text x="207.1" y="43.8">PC9</text>
<text x="161.4" y="48.8">PA12 / USART1_RTS/CANTX / USBDP (2)/TIM1_ETR</text>
<text x="161.4" y="50.5">PA13/JTMS-SWDAT</text>
<text x="161.4" y="52.2">PA14/JTCK-SWCLK</text>
<text x="161.4" y="53.9">PA15/JTDI</text>
<text x="197.1" y="50.5">PC13-ANTI_TAMP</text>
<text x="198.3" y="53.9">PC14-OSC32_IN</text>
<text x="206.2" y="48.8">PC12</text>
<text x="70.9" y="58.9">GND1</text>
<text x="83.4" y="58.9">GND2</text>
<text x="161.4" y="58.9">PB0/ADC_IN8/TIM3_CH3</text>
<text x="196.6" y="55.6">PC15-OSC32_OUT</text>
<text x="201" y="58.9">PD0/OSC_IN</text>
<text x="70.9" y="60.6">BLE_CTS1</text>
<text x="70.9" y="62.2">BLE_TX1</text>
<text x="70.9" y="63.9">BLE_RX1</text>
<text x="70.9" y="65.6">BLE_RTS1</text>
<text x="80.8" y="65.6">SPI-MISO</text>
<text x="81.6" y="63.9">SPI-SCK</text>
<text x="84.1" y="60.6">PWR</text>
<text x="84.6" y="62.2">RST</text>
<text x="161.4" y="60.6">PB1/ADC_IN9/TIM3_CH4</text>
<text x="161.4" y="62.2">PB2 / BOOT1</text>
<text x="161.4" y="63.9">PB3/JTDO</text>
<text x="161.4" y="65.6">PB4/JTRST</text>
<text x="199.3" y="60.6">PD1/OSC_OUT</text>
<text x="199.3" y="63.9">PD2/TIM3_ETR</text>
<text x="204.9" y="65.6">BOOT0</text>
<text x="70.9" y="67.3">BLE_TX2</text>
<text x="70.9" y="69">BLE_RX2</text>
<text x="70.9" y="70.6">SCL</text>
<text x="81.1" y="69">SPI-M0SI</text>
<text x="81.8" y="70.6">PCM-FS</text>
<text x="82.7" y="67.3">SPI-SS</text>
<text x="161.4" y="67.3">PB5/I2C1_SMBAL</text>
<text x="161.4" y="69">PB6/I2C1_SCL/TIM4_CH1</text>
<text x="161.4" y="70.6">PB7/I2C1_SDA/TIM4_CH2</text>
<text x="205.1" y="70.6">VDD_1</text>
<text x="205.9" y="67.3">NRST</text>
<text x="246.1" y="66.4">XIN</text>
<text x="246.1" y="68.1">GND1XOUT</text>
<text x="250.2" y="66.4">GND2</text>
<text x="70.9" y="72.3">SDA</text>
<text x="70.9" y="74">SCL19</text>
<text x="70.9" y="75.7">SDA21</text>
<text x="70.9" y="77.3">23</text>
<text x="80.8" y="72.3">PCM-CLK</text>
<text x="81.5" y="74">PCM-DO</text>
<text x="82.2" y="75.7">PCM-DI</text>
<text x="86" y="77.3">24</text>
<text x="161.4" y="72.3">PB8/TIM4_CH3</text>
<text x="161.4" y="74">PB9/TIM4_CH4</text>
<text x="161.4" y="75.7">PB10/I2C2_SCL/USART3_TX</text>
<text x="161.4" y="77.3">PB11/I2C2_SDA /USART3_RX</text>
<text x="205.1" y="72.3">VDD_2</text>
<text x="205.1" y="74">VDD_3</text>
<text x="205.1" y="75.7">VDD_4</text>
<text x="205.8" y="77.3">VDDA</text>
<text x="70.9" y="79">25</text>
<text x="70.9" y="80.7">27</text>
<text x="70.9" y="82.4">29</text>
<text x="86" y="79">26</text>
<text x="86" y="80.7">28</text>
<text x="86" y="82.4">30</text>
<text x="161.4" y="79">PB12/SPI2_NSS /I2C2_SMBAL/USART3_CK /TIM1_BKIN</text>
<text x="161.4" y="80.7">PB13/SPI2_SCK /USART3_CTS /TIM1_CH1N</text>
<text x="161.4" y="82.4">PB14/SPI2_MISO /USART3_RTS /TIM1_CH2N</text>
<text x="205.3" y="80.7">VSS_1</text>
<text x="205.3" y="82.4">VSS_2</text>
<text x="70.9" y="84">31</text>
<text x="70.9" y="85.7">33</text>
<text x="70.9" y="87.4">VCC2</text>
<text x="70.9" y="89.1">USB5V</text>
<text x="86" y="84">32</text>
<text x="86" y="85.7">34</text>
<text x="86" y="87.4">36</text>
<text x="86" y="89.1">38</text>
<text x="161.4" y="84">PB15/SPI2_MOSITIM1_CH3N</text>
<text x="161.4" y="87.4">VBAT</text>
<text x="205.3" y="84">VSS_3</text>
<text x="205.3" y="85.7">VSS_4</text>
<text x="206" y="87.4">VSSA</text>
<text x="70.9" y="90.8">GND39</text>
<text x="82.6" y="90.8">GND40</text>
<text x="208.4" y="130.1">2</text>
<text x="208.4" y="126.8">3</text>
<text x="208.4" y="133.5">1</text>
</g>
<g font-size="1.5" fill="#004000">
<text x="207.5" y="123.3">SIP1x3</text>
<text x="34.8" y="177.8">R0402</text>
<text x="41.6" y="177.8">TS-019-48x23</text>
<text x="90.2" y="177.8">R0402</text>
<text x="97.7" y="177.8">TS-019-48x23</text>
</g>
<g font-size="1.4">
<text x="162.2" y="159.1">CAP,104</text>
<text x="162.2" y="170">CAP,104</text>
</g>
<g font-size="1.2">
<text x="35.4" y="7.5">5</text>
<text x="90.1" y="7.5">4</text>
<text x="144.9" y="7.5">3</text>
<text x="199.6" y="7.5">2</text>
<text x="254.4" y="7.5">1</text>
<text x="6.8" y="33.1">D</text>
<text x="282.2" y="33.1">D</text>
<text x="6.8" y="81.2">C</text>
<text x="282.2" y="81.2">C</text>
<text x="6.8" y="129.4">B</text>
<text x="282.2" y="129.4">B</text>
<text x="6.8" y="177.5">A</text>
<text x="282.2" y="177.5">A</text>
<text x="35.4" y="201.8">5</text>
<text x="90.1" y="201.8">4</text>
<text x="144.9" y="201.8">3</text>
<text x="199.6" y="201.8">2</text>
<text x="207.3" y="199.4">http://www.banana-pi.org</text>
<text x="254.4" y="201.8">1</text>
</g>
</svg>
